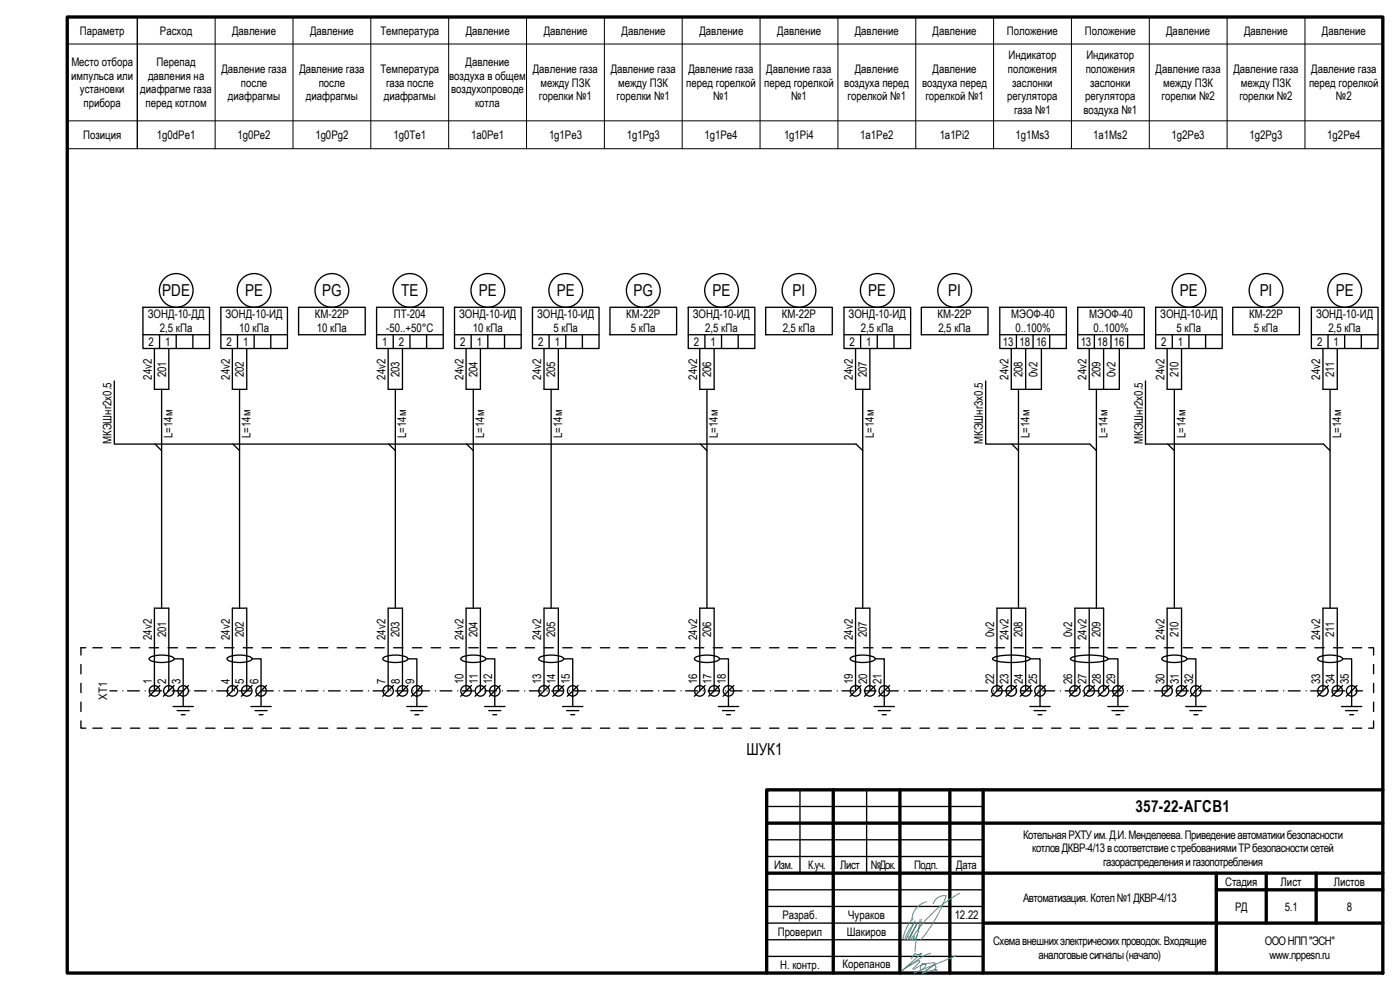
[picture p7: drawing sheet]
<svg xmlns="http://www.w3.org/2000/svg" width="420mm" height="297mm" viewBox="0 0 420 297" stroke-linecap="round" stroke-linejoin="round" font-family="sans-serif">
<g fill="none" stroke="#000" stroke-width=".4">
<path d="M42.9 92.2h20v12.4h-20zM66.3 92.2h20v12.4h-20zM89.6 92.2h20v8.2h-20zM113 92.2h20v12.4h-20zM136.4 92.2h20v12.4h-20zM159.8 92.2h20v12.4h-20zM183.1 92.2h20v8.2h-20zM206.6 92.2h19.9v12.4h-19.9zM229.8 92.2h20v8.2h-20zM253.3 92.2h20v12.4h-20zM276.5 92.2h20v8.2h-20zM300 92.2h20v12.4h-20z"/>
<path d="M323.4 92.2h20v12.4h-20zM346.8 92.2h20v12.4h-20zM370 92.2h20v8.2h-20zM393.6 92.2h20v12.4h-20zM34.3 114.3v18.9h222.6l2 2M42.9 100.4h20M46.3 104.6v12.2h4.4v-12.2M47.9 100.4v4.2M48.5 116.8v65.7M52.9 100.4v4.2M57.9 100.4v4.2M66.3 100.4h20"/>
<path d="M69.7 104.6v12.2h4.4v-12.2M71.3 100.4v4.2M71.9 116.8v65.7M76.3 100.4v4.2M81.3 100.4v4.2M113 100.4h20M116.5 104.6v12.2h4.3v-12.2M118 100.4v4.2M118.6 116.8v65.7M123 100.4v4.2M128 100.4v4.2M136.4 100.4h20"/>
<path d="M139.9 104.6v12.2h4.3v-12.2M141.4 100.4v4.2M142 116.8v65.7M146.4 100.4v4.2M151.4 100.4v4.2M159.8 100.4h20M163.3 104.6v12.2h4.3v-12.2M164.8 100.4v4.2M165.4 116.8v65.7M169.8 100.4v4.2M174.8 100.4v4.2M206.6 100.4h19.9"/>
<path d="M210 104.6v12.2h4.3v-12.2M211.5 100.4v4.2M212.2 116.8v65.7M216.5 100.4v4.2M221.5 100.4v4.2M253.3 100.4h20M256.8 104.6v12.2h4.3v-12.2M258.3 100.4v4.2M258.9 116.8v65.7M263.3 100.4v4.2M268.3 100.4v4.2M295.8 114.3v18.9h31.3l1.9 2"/>
<path d="M300 100.4h20M303.5 104.6v12.2h9v-12.2M305 100.4v4.2M305.7 116.8v65.7M307.8 104.6v12.2M310 100.4v4.2M315 100.4v4.2M323.4 100.4h20M326.9 104.6v12.2h9v-12.2M328.4 100.4v4.2M329 116.8v65.7M331.2 104.6v12.2"/>
<path d="M333.4 100.4v4.2M338.4 100.4v4.2M343.8 114.3v18.9h53.4l2 2M346.8 100.4h20M350.3 104.6v12.2h4.3v-12.2M351.8 100.4v4.2M352.4 116.8v65.7M356.8 100.4v4.2M361.8 100.4v4.2M393.6 100.4h20M397 104.6v12.2h4.3v-12.2M398.6 100.4v4.2"/>
<path d="M399.2 116.8v65.7M403.6 100.4v4.2M408.5 100.4v4.2M46.5 133.2l2 2M69.9 133.2l2 2M116.7 133.2l1.9 2M140 133.2l2 2M210.2 133.2l2 2M303.7 133.2l2 2M350.5 133.2l1.9 2M24.3 199.4v2.8M25.7 194.4h-1.4v2.2"/>
<path d="M27.9 194.4h2.8M33.5 194.4h2.8M39.1 194.4h2.9M44.8 194.4h2.8M44.8 197.4a8.2 8.2 0 0 1 7.4 0l.1 .3a5.2 5.2 0 0 1-4.7 1l-1.5-.2a1.14 1.14 0 0 1-1.3-1.1zM50.4 194.4h2.8M52.3 197.7h2.7v14.3M56.1 194.4h2.8M61.7 194.4h2.8M67.3 194.4h2.9M68.2 197.4a8.2 8.2 0 0 1 7.4 0l.1 .3a5.2 5.2 0 0 1-4.7 1l-1.5-.2a1.14 1.14 0 0 1-1.3-1.1zM73 194.4h2.8"/>
<path d="M75.7 197.7h2.6v14.3M78.6 194.4h2.9M84.3 194.4h2.8M89.9 194.4h2.8M95.6 194.4h2.8M101.2 194.4h2.8M106.8 194.4h2.9M112.5 194.4h2.8M115 197.4a8.2 8.2 0 0 1 7.3 0l.1 .3a5.2 5.2 0 0 1-4.6 1l-1.5-.2a1.14 1.14 0 0 1-1.3-1.1zM118.1 194.4h2.8M122.4 197.7h2.7v14.3M123.8 194.4h2.8"/>
<path d="M129.4 194.4h2.8M135.1 194.4h2.8M138.4 197.4a8.2 8.2 0 0 1 7.3 0l.1 .3a5.1 5.1 0 0 1-4.6 1l-1.5-.2a1.14 1.14 0 0 1-1.3-1.1zM140.7 194.4h2.8M145.8 197.7h2.7v14.3M146.3 194.4h2.9M152 194.4h2.8M157.6 194.4h2.8M161.8 197.4a8.2 8.2 0 0 1 7.3 0l.1 .3a3.2 3.2 0 0 1-2.9 1 5.1 5.1 0 0 1-4.6-1zM163.3 194.4h2.8M168.9 194.4h2.8M169.2 197.7h2.7v14.3"/>
<path d="M174.6 194.4h2.8M180.2 194.4h2.8M185.8 194.4h2.8M191.5 194.4h2.8M197.1 194.4h2.8M202.7 194.4h2.9M208.4 194.4h2.8M208.5 197.4a8.2 8.2 0 0 1 7.3 0l.1 .3a5.2 5.2 0 0 1-4.6 1l-1.5-.2a1.14 1.14 0 0 1-1.3-1.1zM214 194.4h2.9M215.9 197.7h2.7v14.3M219.7 194.4h2.8M225.3 194.4h2.8"/>
<path d="M231 194.4h2.8M236.6 194.4h2.8M242.2 194.4h2.9M247.9 194.4h2.8M253.5 194.4h2.8M255.3 197.4a8.2 8.2 0 0 1 7.3 0l.1 .3a5.1 5.1 0 0 1-4.6 1l-1.5-.2a1.14 1.14 0 0 1-1.3-1.1zM259.2 194.4h2.8M262.7 197.7h2.7v14.3M264.8 194.4h2.8M270.5 194.4h2.8M276.1 194.4h2.8M281.7 194.4h2.9"/>
<path d="M287.4 194.4h2.8M293 194.4h2.8M298 197.5a17.5 17.5 0 0 1 11 0v.4a17.7 17.7 0 0 1-11 0zM298.7 194.4h2.8M303.5 182.5v24.8M304.3 194.4h2.8M309.1 197.7h3v14.3M310 194.4h2.8M315.6 194.4h2.8M321.2 194.4h2.9M321.4 197.5a17.4 17.4 0 0 1 11 0v.4a17.7 17.7 0 0 1-11 0zM326.9 194.4h2.8"/>
<path d="M326.9 182.5v24.8M332.5 197.7h3v14.3M332.5 194.4h2.8M338.1 194.4h2.9M343.8 194.4h2.8M348.8 197.4a8.2 8.2 0 0 1 7.3 0l.1 .3a5.2 5.2 0 0 1-4.6 1l-1.5-.2a1.14 1.14 0 0 1-1.3-1.1zM349.4 194.4h2.9M355.1 194.4h2.8M356.2 197.7h2.7v14.3M360.7 194.4h2.8M366.4 194.4h2.8M372 194.4h2.8"/>
<path d="M377.6 194.4h2.9M383.3 194.4h2.8M388.9 194.4h2.8M394.6 194.4h2.8M395.5 197.4a8.2 8.2 0 0 1 7.3 0l.1 .3a3.2 3.2 0 0 1-2.9 1 5.1 5.1 0 0 1-4.6-1zM400.2 194.4h2.8M402.9 197.7h2.7v14.3M405.9 194.4h2.8M410.8 194.4h1.4v2.2M412.2 199.4v2.8M24.3 216.3v2.2h1.4M24.3 205v2.8"/>
<path d="M24.3 210.7v2.8M27.9 218.5h2.8M33 207.3h2.1M33.5 218.5h2.8M36.9 207.3h.1M38.3 207.3h3.5M39.1 218.5h2.9M43.6 207.3h.1M44.8 218.5h2.8M45 207.3h3.5M46.3 207.3v-24.8h4.4v24.8M48 205.7l-3.3 3.2"/>
<path d="M50.3 207.3h.1M50.4 218.5h2.8M51.7 207.3h3.5M51.9 212h6.1M52.3 205.7l-3.3 3.2M53.2 213.2h3.6M54.4 214.4h1.2M56.1 218.5h2.8M56.6 205.7l-3.3 3.2M57 207.3h.1M58.4 207.3h3.5M61.7 218.5h2.8"/>
<path d="M63.7 207.3h.1M65.1 207.3h3.5M67.3 218.5h2.9M69.7 207.3v-24.8h4.4v24.8M70.4 207.3h.1M71.3 205.7l-3.2 3.2M71.8 207.3h3.5M73 218.5h2.8M75.3 212h6.1M75.7 205.7l-3.3 3.2M76.5 213.2h3.7M77.1 207.3h.1"/>
<path d="M77.8 214.4h1.1M78.5 207.3h3.5M78.6 218.5h2.9M80 205.7l-3.3 3.2M83.8 207.3h.1M84.3 218.5h2.8M85.2 207.3h3.5M89.9 218.5h2.8M90.5 207.3h.1M91.9 207.3h3.5M95.6 218.5h2.8M97.2 207.3h.1"/>
<path d="M98.6 207.3h3.5M101.2 218.5h2.8M103.9 207.3h.1M105.3 207.3h3.5M106.8 218.5h2.9M110.6 207.3h.1M112 207.3h3.5M112.5 218.5h2.8M116.5 207.3v-24.8h4.3v24.8M117.3 207.3h.1M118.1 205.7l-3.2 3.2M118.1 218.5h2.8"/>
<path d="M118.7 207.3h3.5M122.1 212h6.1M122.4 205.7l-3.2 3.2M123.3 213.2h3.6M123.8 218.5h2.8M124 207.3h.1M124.5 214.4h1.2M125.4 207.3h3.5M126.7 205.7l-3.2 3.2M129.4 218.5h2.8M130.7 207.3h.1M132.1 207.3h3.5"/>
<path d="M135.1 218.5h2.8M137.4 207.3h.1M138.8 207.3h3.5M139.9 207.3v-24.8h4.3v24.8M140.7 218.5h2.8M141.5 205.7l-3.3 3.2M144.1 207.3h.1M145.4 212h6.1M145.5 207.3h3.5M145.8 205.7l-3.2 3.2M146.3 218.5h2.9M146.7 213.2h3.6"/>
<path d="M147.9 214.4h1.2M150.1 205.7l-3.2 3.2M150.8 207.3h.1M152 218.5h2.8M152.2 207.3h3.5M157.5 207.3h.1M157.6 218.5h2.8M158.9 207.3h3.5M163.3 218.5h2.8M163.3 207.3v-24.8h4.3v24.8M164.2 207.3h.1M164.9 205.7l-3.3 3.2"/>
<path d="M165.6 207.3h3.5M168.8 212h6.1M168.9 218.5h2.8M169.2 205.7l-3.3 3.2M170.1 213.2h3.6M170.9 207.3h.1M171.3 214.4h1.2M172.3 207.3h3.5M173.5 205.7l-3.2 3.2M174.6 218.5h2.8M177.6 207.3h.1M179 207.3h3.5"/>
<path d="M180.2 218.5h2.8M184.3 207.3h.1M185.7 207.3h3.5M185.8 218.5h2.8M191 207.3h.1M191.5 218.5h2.8M192.4 207.3h3.5M197.1 218.5h2.8M197.7 207.3h.1M199.1 207.3h3.5M202.7 218.5h2.9M204.4 207.3h.1"/>
<path d="M205.8 207.3h3.5M208.4 218.5h2.8M210 207.3v-24.8h4.3v24.8M211.1 207.3h.1M211.6 205.7l-3.2 3.2M212.5 207.3h3.5M214 218.5h2.9M215.6 212h6.1M215.9 205.7l-3.2 3.2M216.8 213.2h3.6M217.8 207.3h.1M218 214.4h1.2"/>
<path d="M219.2 207.3h3.5M219.7 218.5h2.8M220.2 205.7l-3.2 3.2M224.5 207.3h.1M225.3 218.5h2.8M225.9 207.3h3.5M231 218.5h2.8M231.2 207.3h.1M232.6 207.3h3.5M236.6 218.5h2.8M237.9 207.3h.1M239.3 207.3h3.5"/>
<path d="M242.2 218.5h2.9M244.6 207.3h.1M246 207.3h3.5M247.9 218.5h2.8M251.3 207.3h.1M252.7 207.3h3.5M253.5 218.5h2.8M256.8 207.3v-24.8h4.3v24.8M258 207.3h.1M258.4 205.7l-3.3 3.2M259.2 218.5h2.8M259.4 207.3h3.5"/>
<path d="M262.3 212h6.1M262.7 205.7l-3.3 3.2M263.6 213.2h3.6M264.7 207.3h.1M264.8 214.4h1.2M264.8 218.5h2.8M266.1 207.3h3.5M267 205.7l-3.3 3.2M270.5 218.5h2.8M271.4 207.3h.1M272.8 207.3h3.5M276.1 218.5h2.8"/>
<path d="M278.1 207.3h.1M279.5 207.3h3.5M281.7 218.5h2.9M284.8 207.3h.1M286.2 207.3h3.5M287.4 218.5h2.8M291.5 207.3h.1M292.9 207.3h3.5M293 218.5h2.8M298.2 207.3h.1M298.7 218.5h2.8M299.2 207.3v-24.8h8.6v24.8"/>
<path d="M299.6 207.3h3.5M300.8 205.7l-3.2 3.2M304.3 218.5h2.8M304.9 207.3h.1M305.1 205.7l-3.2 3.2M306.3 207.3h3.5M309.1 212h6.1M309.4 205.7l-3.2 3.2M310 218.5h2.8M310.3 213.2h3.6M311.5 214.4h1.2M311.6 207.3h.1"/>
<path d="M313 207.3h3.5M313.7 205.7l-3.2 3.2M315.6 218.5h2.8M318.3 207.3h.1M319.7 207.3h3.5M321.2 218.5h2.9M322.6 207.3v-24.8h8.6v24.8M324.2 205.7l-3.2 3.2M325 207.3h.1M326.4 207.3h3.5M326.9 218.5h2.8M328.5 205.7l-3.2 3.2"/>
<path d="M331.6 207.3h.1M332.5 212h6M332.5 218.5h2.8M332.8 205.7l-3.2 3.2M333.1 207.3h3.5M333.7 213.2h3.6M334.9 214.4h1.2M337.1 205.7l-3.2 3.2M338.1 218.5h2.9M338.4 207.3h.1M339.8 207.3h3.5M343.8 218.5h2.8"/>
<path d="M345 207.3h.1M346.5 207.3h3.5M349.4 218.5h2.9M350.3 207.3v-24.8h4.3v24.8M351.8 207.3h.1M351.9 205.7l-3.3 3.2M353.2 207.3h3.5M355.1 218.5h2.8M355.8 212h6.1M356.2 205.7l-3.2 3.2M357.1 213.2h3.6M358.3 214.4h1.2"/>
<path d="M358.4 207.3h.1M359.9 207.3h3.5M360.5 205.7l-3.2 3.2M360.7 218.5h2.8M365.2 207.3h.1M366.4 218.5h2.8M366.6 207.3h3.5M371.8 207.3h.1M372 218.5h2.8M373.3 207.3h3.5M377.6 218.5h2.9M378.6 207.3h.1"/>
<path d="M380 207.3h3.5M383.3 218.5h2.8M385.2 207.3h.1M386.7 207.3h3.5M388.9 218.5h2.8M392 207.3h.1M393.4 207.3h3.5M394.6 218.5h2.8M397 207.3v-24.8h4.3v24.8M398.6 205.7l-3.2 3.2M398.6 207.3h.1M400.1 207.3h3.5"/>
<path d="M400.2 218.5h2.8M402.6 212h6.1M402.9 205.7l-3.2 3.2M403.8 213.2h3.7M405.1 214.4h1.1M405.4 207.3h.1M405.9 218.5h2.8M406.8 207.3h2.1M407.3 205.7l-3.3 3.2M412.2 216.3v2.2h-1.4M412.2 205v2.8M412.2 210.7v2.8"/>
<path d="M240.1 237v25M250.1 237v55M260.1 237v25M270.1 237v55M285.1 237v55M295.1 237v55M415 237h-184.9v55M230.1 247h184.9M230.1 242h65M230.1 252h65M230.1 257h65M230.1 262h184.9"/>
<path d="M230.1 267h65M230.1 272h65M365 262v30M365 267h50M380 262v15M395 262v15M415 277h-184.9M230.1 287h65M230.1 282h65"/>
<circle cx="52.9" cy="87.1" r="5.1"/>
<circle cx="76.3" cy="87.1" r="5.1"/>
<circle cx="99.6" cy="87.1" r="5.1"/>
<circle cx="123" cy="87.1" r="5.1"/>
<circle cx="146.4" cy="87.1" r="5.1"/>
<circle cx="169.8" cy="87.1" r="5.1"/>
<circle cx="193.1" cy="87.1" r="5.1"/>
<circle cx="216.5" cy="87.1" r="5.1"/>
<circle cx="239.8" cy="87.1" r="5.1"/>
<circle cx="263.3" cy="87.1" r="5.1"/>
<circle cx="286.5" cy="87.1" r="5.1"/>
<circle cx="356.8" cy="87.1" r="5.1"/>
<circle cx="380" cy="87.1" r="5.1"/>
<circle cx="403.6" cy="87.1" r="5.1"/>
<circle cx="46.4" cy="207.3" r="1.58"/>
<circle cx="50.7" cy="207.3" r="1.57"/>
<circle cx="55" cy="207.3" r="1.58"/>
<circle cx="69.7" cy="207.3" r="1.58"/>
<circle cx="74" cy="207.3" r="1.57"/>
<circle cx="78.4" cy="207.3" r="1.58"/>
<circle cx="116.5" cy="207.3" r="1.57"/>
<circle cx="120.8" cy="207.3" r="1.58"/>
<circle cx="125.1" cy="207.3" r="1.57"/>
<circle cx="139.9" cy="207.3" r="1.57"/>
<circle cx="144.2" cy="207.3" r="1.58"/>
<circle cx="148.5" cy="207.3" r="1.57"/>
<circle cx="163.3" cy="207.3" r="1.57"/>
<circle cx="167.6" cy="207.3" r="1.58"/>
<circle cx="171.9" cy="207.3" r="1.57"/>
<circle cx="210" cy="207.3" r="1.58"/>
<circle cx="214.3" cy="207.3" r="1.57"/>
<circle cx="218.6" cy="207.3" r="1.58"/>
<circle cx="256.8" cy="207.3" r="1.57"/>
<circle cx="261.1" cy="207.3" r="1.58"/>
<circle cx="265.4" cy="207.3" r="1.57"/>
<circle cx="299.2" cy="207.3" r="1.57"/>
<circle cx="303.5" cy="207.3" r="1.58"/>
<circle cx="307.8" cy="207.3" r="1.57"/>
<circle cx="312.1" cy="207.3" r="1.58"/>
<circle cx="322.6" cy="207.3" r="1.57"/>
<circle cx="326.9" cy="207.3" r="1.58"/>
<circle cx="331.2" cy="207.3" r="1.57"/>
<circle cx="335.5" cy="207.3" r="1.58"/>
<circle cx="350.3" cy="207.3" r="1.57"/>
<circle cx="354.6" cy="207.3" r="1.57"/>
<circle cx="358.9" cy="207.3" r="1.58"/>
<circle cx="397" cy="207.3" r="1.57"/>
<circle cx="401.3" cy="207.3" r="1.58"/>
<circle cx="405.6" cy="207.3" r="1.57"/>
</g>
<g fill="none" stroke="#000" stroke-width=".3">
<path d="M20.2 13.2h394.8M41.2 5.1v39.5M64.6 5.1v39.5M87.9 5.1v39.5M111.3 5.1v39.5M134.7 5.1v39.5M158 5.1v39.5M181.4 5.1v39.5M204.7 5.1v39.5M228.1 5.1v39.5M251.5 5.1v39.5M274.8 5.1v39.5"/>
<path d="M298.2 5.1v39.5M321.6 5.1v39.5M344.9 5.1v39.5M368.3 5.1v39.5M391.6 5.1v39.5M20.2 36.3h394.8M20.2 44.6h394.8"/>
</g>
<g fill="none" stroke="#3dad99" stroke-width=".3">
<path d="M274 275.5a13 13 0 0 0-3 6.4M274.2 277.2a15 15 0 0 0-2.7 4.8M274.6 276.3l-2.7 5.6M275.6 279.6l-.7 2.9-.3 3M276.1 275.9l-.5 3.7M276.5 275.8l-.9 3.8M278.2 270.6a5.6 5.6 0 0 0-4.5 5.5M280.1 271.1a3.5 3.5 0 0 1 3.9-2.3 42.7 42.7 0 0 1-7.7 13.2M288 268a38.6 38.6 0 0 0-13.8 12.8M271.9 290.3l4-2.1 .1 .4-2 2.2h.3l2.1-1.3-.2 1 .1 .3 .3 .1 .8-.5a.66 .66 0 0 0 .4-1 .66 .66 0 0 0-1.1 0l3.4-.5h.5v.3l-3.7 2.8M272.2 281l.5 .1 .2 .6M272.9 281.9l2.3-4.7-2.8 4.8"/>
<path d="M273.6 281.6l-.2 .4M274 280.8a.64 .64 0 0 1 .2 .7 .64 .64 0 0 1-.6 .4zM274.1 281.6l-.7 .4M274.3 281l-.1 1.1M275.3 280.4l-.7 1.7M277 292l3.2-2.3a.46 .46 0 0 1 .5 0 .46 .46 0 0 1 .2 .6l-.3 .6 .3 .4a.26 .26 0 0 0 .3-.3 .26 .26 0 0 0-.4-.2l-4 1.2M279.3 286.2l-1.9 .5-6.5 4.4 5.7-5.1a1.59 1.59 0 0 1-2 .1l-1.2 1.6M287 286.8l-12.8 5.2"/>
</g>
<g fill="none" stroke="#000" stroke-width="1">
<path d="M20.2 5.1h394.8v286.9h-394.8zM250.1 237v55M270.1 237v55M285.1 237v55M295.1 237v55M415 237h-184.9v55M230.1 247h184.9M230.1 262h184.9M295.1 277h119.9M365 262v30M365 267h50M380 262v15"/>
<path d="M395 262v15"/>
</g>
<g font-size="4.9">
<text x="48.7" y="88.9">PDE</text>
<text x="73.6" y="88.9">PE</text>
<text x="96.7" y="88.9">PG</text>
<text x="120.4" y="88.9">TE</text>
<text x="143.7" y="88.9">PE</text>
<text x="167.1" y="88.9">PE</text>
<text x="190.1" y="88.9">PG</text>
<text x="213.8" y="88.9">PE</text>
<text x="237.9" y="88.9">PI</text>
<text x="260.6" y="88.9">PE</text>
<text x="284.6" y="88.9">PI</text>
<text x="354.1" y="88.9">PE</text>
<text x="378" y="88.9">PI</text>
<text x="400.9" y="88.9">PE</text>
<text x="224" y="226.4">ШУК1</text>
<text x="340.8" y="243.7">357-22-АГСВ1</text>
</g>
<g font-size="3.5">
<text x="24" y="10.4">Параметр</text>
<text x="48" y="10.4">Расход</text>
<text x="69.7" y="10.4">Давление</text>
<text x="93" y="10.4">Давление</text>
<text x="114.2" y="10.4">Температура</text>
<text x="139.8" y="10.4">Давление</text>
<text x="163.2" y="10.4">Давление</text>
<text x="186.6" y="10.4">Давление</text>
<text x="209.9" y="10.4">Давление</text>
<text x="233.3" y="10.4">Давление</text>
<text x="256.5" y="10.4">Давление</text>
<text x="279.9" y="10.4">Давление</text>
<text x="302.2" y="10.4">Положение</text>
<text x="325.5" y="10.4">Положение</text>
<text x="350" y="10.4">Давление</text>
<text x="373.3" y="10.4">Давление</text>
<text x="396.7" y="10.4">Давление</text>
<text x="302.7" y="17.7">Индикатор</text>
<text x="326" y="17.7">Индикатор</text>
<text x="21.4" y="23.9">импульса или</text>
<text x="21.4" y="19.8">Место отбора</text>
<text x="44.4" y="23.9">давления на</text>
<text x="47" y="19.8">Перепад</text>
<text x="66.5" y="21.9">Давление газа</text>
<text x="89.8" y="21.9">Давление газа</text>
<text x="114.2" y="21.9">Температура</text>
<text x="134.8" y="23.9">воздуха в общем</text>
<text x="139.7" y="19.8">Давление</text>
<text x="159.9" y="21.9">Давление газа</text>
<text x="183.3" y="21.9">Давление газа</text>
<text x="206.6" y="21.9">Давление газа</text>
<text x="230" y="21.9">Давление газа</text>
<text x="256.5" y="21.9">Давление</text>
<text x="279.9" y="21.9">Давление</text>
<text x="302.5" y="21.9">положения</text>
<text x="325.8" y="21.9">положения</text>
<text x="346.8" y="21.9">Давление газа</text>
<text x="370.2" y="21.9">Давление газа</text>
<text x="393.5" y="21.9">Давление газа</text>
<text x="24" y="28">установки</text>
<text x="42.1" y="28">диафрагме газа</text>
<text x="72.3" y="26">после</text>
<text x="95.7" y="26">после</text>
<text x="115.9" y="26">газа после</text>
<text x="135.4" y="28">воздухопроводе</text>
<text x="162.2" y="26">между ПЗК</text>
<text x="185.6" y="26">между ПЗК</text>
<text x="206" y="26">перед горелкой</text>
<text x="229.3" y="26">перед горелкой</text>
<text x="253.4" y="26">воздуха перед</text>
<text x="276.7" y="26">воздуха перед</text>
<text x="303.8" y="26">заслонки</text>
<text x="327.1" y="26">заслонки</text>
<text x="349.1" y="26">между ПЗК</text>
<text x="372.4" y="26">между ПЗК</text>
<text x="392.9" y="26">перед горелкой</text>
<text x="25.1" y="32.2">прибора</text>
<text x="43.7" y="32.2">перед котлом</text>
<text x="68.4" y="30.1">диафрагмы</text>
<text x="91.8" y="30.1">диафрагмы</text>
<text x="115.2" y="30.1">диафрагмы</text>
<text x="142.6" y="32.2">котла</text>
<text x="161.7" y="30.1">горелки №1</text>
<text x="185.1" y="30.1">горелки №1</text>
<text x="214.1" y="30.1">№1</text>
<text x="237.4" y="30.1">№1</text>
<text x="254.4" y="30.1">горелкой №1</text>
<text x="277.7" y="30.1">горелкой №1</text>
<text x="302.3" y="30.1">регулятора</text>
<text x="304.3" y="34.2">газа №1</text>
<text x="325.1" y="34.2">воздуха №1</text>
<text x="325.7" y="30.1">регулятора</text>
<text x="348.6" y="30.1">горелки №2</text>
<text x="372" y="30.1">горелки №2</text>
<text x="400.9" y="30.1">№2</text>
<text x="24.9" y="41.7">Позиция</text>
<text x="47.1" y="41.7">1g0dPe1</text>
<text x="71.3" y="41.7">1g0Pe2</text>
<text x="94.6" y="41.7">1g0Pg2</text>
<text x="118.1" y="41.7">1g0Te1</text>
<text x="141.4" y="41.7">1a0Pe1</text>
<text x="164.8" y="41.7">1g1Pe3</text>
<text x="188.1" y="41.7">1g1Pg3</text>
<text x="211.5" y="41.7">1g1Pe4</text>
<text x="235.3" y="41.7">1g1Pi4</text>
<text x="258.2" y="41.7">1a1Pe2</text>
<text x="282" y="41.7">1a1Pi2</text>
<text x="304.7" y="41.7">1g1Ms3</text>
<text x="328.1" y="41.7">1a1Ms2</text>
<text x="351.6" y="41.7">1g2Pe3</text>
<text x="375" y="41.7">1g2Pg3</text>
<text x="398.3" y="41.7">1g2Pe4</text>
<text x="44.3" y="95.5">ЗОНД-10-ДД</text>
<text x="67.7" y="95.5">ЗОНД-10-ИД</text>
<text x="94.5" y="95.5">КМ-22Р</text>
<text x="118.2" y="95.5">ПТ-204</text>
<text x="137.8" y="95.5">ЗОНД-10-ИД</text>
<text x="161.2" y="95.5">ЗОНД-10-ИД</text>
<text x="187.9" y="95.5">КМ-22Р</text>
<text x="207.9" y="95.5">ЗОНД-10-ИД</text>
<text x="234.7" y="95.5">КМ-22Р</text>
<text x="254.7" y="95.5">ЗОНД-10-ИД</text>
<text x="281.4" y="95.5">КМ-22Р</text>
<text x="303.5" y="95.5">МЭОФ-40</text>
<text x="326.9" y="95.5">МЭОФ-40</text>
<text x="348.2" y="95.5">ЗОНД-10-ИД</text>
<text x="374.9" y="95.5">КМ-22Р</text>
<text x="395" y="95.5">ЗОНД-10-ИД</text>
<text x="48" y="99.6">2,5 кПа</text>
<text x="71.8" y="99.6">10 кПа</text>
<text x="95.1" y="99.6">10 кПа</text>
<text x="115.9" y="99.6">-50..+50°С</text>
<text x="141.9" y="99.6">10 кПа</text>
<text x="166.1" y="99.6">5 кПа</text>
<text x="189.4" y="99.6">5 кПа</text>
<text x="211.7" y="99.6">2,5 кПа</text>
<text x="234.9" y="99.6">2,5 кПа</text>
<text x="258.4" y="99.6">2,5 кПа</text>
<text x="281.6" y="99.6">2,5 кПа</text>
<text x="304.8" y="99.6">0..100%</text>
<text x="328.2" y="99.6">0..100%</text>
<text x="353.1" y="99.6">5 кПа</text>
<text x="376.3" y="99.6">5 кПа</text>
<text x="398.7" y="99.6">2,5 кПа</text>
<text x="44.6" y="103.7">2</text>
<text x="49.6" y="103.7">1</text>
<text x="68" y="103.7">2</text>
<text x="73" y="103.7">1</text>
<text x="114.7" y="103.7">1</text>
<text x="119.7" y="103.7">2</text>
<text x="138.1" y="103.7">2</text>
<text x="143.1" y="103.7">1</text>
<text x="161.5" y="103.7">2</text>
<text x="166.5" y="103.7">1</text>
<text x="208.2" y="103.7">2</text>
<text x="213.2" y="103.7">1</text>
<text x="255" y="103.7">2</text>
<text x="260" y="103.7">1</text>
<text x="300.9" y="103.7">13 18 16</text>
<text x="324.3" y="103.7">13 18 16</text>
<text x="348.5" y="103.7">2</text>
<text x="353.5" y="103.7">1</text>
<text x="395.3" y="103.7">2</text>
<text x="400.3" y="103.7">1</text>
<text x="45.5" y="113.9" transform="rotate(-90 45.5 113.9)">24v2</text>
<text x="49.8" y="113.2" transform="rotate(-90 49.8 113.2)">201</text>
<text x="68.9" y="113.9" transform="rotate(-90 68.9 113.9)">24v2</text>
<text x="73.1" y="113.2" transform="rotate(-90 73.1 113.2)">202</text>
<text x="115.7" y="113.9" transform="rotate(-90 115.7 113.9)">24v2</text>
<text x="119.9" y="113.2" transform="rotate(-90 119.9 113.2)">203</text>
<text x="139.1" y="113.9" transform="rotate(-90 139.1 113.9)">24v2</text>
<text x="143.3" y="113.2" transform="rotate(-90 143.3 113.2)">204</text>
<text x="162.4" y="113.9" transform="rotate(-90 162.4 113.9)">24v2</text>
<text x="166.7" y="113.2" transform="rotate(-90 166.7 113.2)">205</text>
<text x="209.2" y="113.9" transform="rotate(-90 209.2 113.9)">24v2</text>
<text x="213.4" y="113.2" transform="rotate(-90 213.4 113.2)">206</text>
<text x="255.9" y="113.9" transform="rotate(-90 255.9 113.9)">24v2</text>
<text x="260.1" y="113.2" transform="rotate(-90 260.1 113.2)">207</text>
<text x="302.7" y="113.9" transform="rotate(-90 302.7 113.9)">24v2</text>
<text x="306.9" y="113.2" transform="rotate(-90 306.9 113.2)">208</text>
<text x="311.4" y="113.1" transform="rotate(-90 311.4 113.1)">0v2</text>
<text x="326.1" y="113.9" transform="rotate(-90 326.1 113.9)">24v2</text>
<text x="330.3" y="113.2" transform="rotate(-90 330.3 113.2)">209</text>
<text x="334.8" y="113.1" transform="rotate(-90 334.8 113.1)">0v2</text>
<text x="349.5" y="113.9" transform="rotate(-90 349.5 113.9)">24v2</text>
<text x="353.7" y="113.2" transform="rotate(-90 353.7 113.2)">210</text>
<text x="396.2" y="113.9" transform="rotate(-90 396.2 113.9)">24v2</text>
<text x="400.4" y="113.2" transform="rotate(-90 400.4 113.2)">211</text>
<text x="51.8" y="131.4" transform="rotate(-90 51.8 131.4)">L=14м</text>
<text x="75.2" y="131.4" transform="rotate(-90 75.2 131.4)">L=14м</text>
<text x="121.9" y="131.4" transform="rotate(-90 121.9 131.4)">L=14м</text>
<text x="145.3" y="131.4" transform="rotate(-90 145.3 131.4)">L=14м</text>
<text x="168.7" y="131.4" transform="rotate(-90 168.7 131.4)">L=14м</text>
<text x="215.5" y="131.4" transform="rotate(-90 215.5 131.4)">L=14м</text>
<text x="262.2" y="131.4" transform="rotate(-90 262.2 131.4)">L=14м</text>
<text x="309" y="131.4" transform="rotate(-90 309 131.4)">L=14м</text>
<text x="332.3" y="131.4" transform="rotate(-90 332.3 131.4)">L=14м</text>
<text x="355.7" y="131.4" transform="rotate(-90 355.7 131.4)">L=14м</text>
<text x="402.5" y="131.4" transform="rotate(-90 402.5 131.4)">L=14м</text>
<text x="33.5" y="133.2" transform="rotate(-90 33.5 133.2)">МКЭШнг2х0.5</text>
<text x="295" y="133.2" transform="rotate(-90 295 133.2)">МКЭШнг3х0.5</text>
<text x="343" y="133.2" transform="rotate(-90 343 133.2)">МКЭШнг2х0.5</text>
<text x="45.5" y="192" transform="rotate(-90 45.5 192)">24v2</text>
<text x="49.8" y="191.2" transform="rotate(-90 49.8 191.2)">201</text>
<text x="68.9" y="192" transform="rotate(-90 68.9 192)">24v2</text>
<text x="73.1" y="191.2" transform="rotate(-90 73.1 191.2)">202</text>
<text x="115.7" y="192" transform="rotate(-90 115.7 192)">24v2</text>
<text x="119.9" y="191.2" transform="rotate(-90 119.9 191.2)">203</text>
<text x="139.1" y="192" transform="rotate(-90 139.1 192)">24v2</text>
<text x="143.3" y="191.2" transform="rotate(-90 143.3 191.2)">204</text>
<text x="162.4" y="192" transform="rotate(-90 162.4 192)">24v2</text>
<text x="166.7" y="191.2" transform="rotate(-90 166.7 191.2)">205</text>
<text x="209.2" y="192" transform="rotate(-90 209.2 192)">24v2</text>
<text x="213.4" y="191.2" transform="rotate(-90 213.4 191.2)">206</text>
<text x="255.9" y="192" transform="rotate(-90 255.9 192)">24v2</text>
<text x="260.2" y="191.2" transform="rotate(-90 260.2 191.2)">207</text>
<text x="298.4" y="191.2" transform="rotate(-90 298.4 191.2)">0v2</text>
<text x="302.7" y="192" transform="rotate(-90 302.7 192)">24v2</text>
<text x="306.9" y="191.2" transform="rotate(-90 306.9 191.2)">208</text>
<text x="321.8" y="191.2" transform="rotate(-90 321.8 191.2)">0v2</text>
<text x="326.1" y="192" transform="rotate(-90 326.1 192)">24v2</text>
<text x="330.3" y="191.2" transform="rotate(-90 330.3 191.2)">209</text>
<text x="349.5" y="192" transform="rotate(-90 349.5 192)">24v2</text>
<text x="353.7" y="191.2" transform="rotate(-90 353.7 191.2)">210</text>
<text x="396.2" y="192" transform="rotate(-90 396.2 192)">24v2</text>
<text x="400.4" y="191.2" transform="rotate(-90 400.4 191.2)">211</text>
<text x="32.2" y="209.9" transform="rotate(-90 32.2 209.9)">XT1</text>
<text x="45.5" y="205.3" transform="rotate(-90 45.5 205.3)">1</text>
<text x="49.8" y="205.3" transform="rotate(-90 49.8 205.3)">2</text>
<text x="54.2" y="205.3" transform="rotate(-90 54.2 205.3)">3</text>
<text x="68.9" y="205.3" transform="rotate(-90 68.9 205.3)">4</text>
<text x="73.2" y="205.3" transform="rotate(-90 73.2 205.3)">5</text>
<text x="77.5" y="205.3" transform="rotate(-90 77.5 205.3)">6</text>
<text x="115.7" y="205.3" transform="rotate(-90 115.7 205.3)">7</text>
<text x="120" y="205.3" transform="rotate(-90 120 205.3)">8</text>
<text x="124.3" y="205.3" transform="rotate(-90 124.3 205.3)">9</text>
<text x="139.1" y="205.3" transform="rotate(-90 139.1 205.3)">10</text>
<text x="143.4" y="205.3" transform="rotate(-90 143.4 205.3)">11</text>
<text x="147.7" y="205.3" transform="rotate(-90 147.7 205.3)">12</text>
<text x="162.4" y="205.3" transform="rotate(-90 162.4 205.3)">13</text>
<text x="166.8" y="205.3" transform="rotate(-90 166.8 205.3)">14</text>
<text x="171.1" y="205.3" transform="rotate(-90 171.1 205.3)">15</text>
<text x="209.2" y="205.3" transform="rotate(-90 209.2 205.3)">16</text>
<text x="213.5" y="205.3" transform="rotate(-90 213.5 205.3)">17</text>
<text x="217.8" y="205.3" transform="rotate(-90 217.8 205.3)">18</text>
<text x="255.9" y="205.3" transform="rotate(-90 255.9 205.3)">19</text>
<text x="260.3" y="205.3" transform="rotate(-90 260.3 205.3)">20</text>
<text x="264.6" y="205.3" transform="rotate(-90 264.6 205.3)">21</text>
<text x="298.4" y="205.3" transform="rotate(-90 298.4 205.3)">22</text>
<text x="302.7" y="205.3" transform="rotate(-90 302.7 205.3)">23</text>
<text x="307" y="205.3" transform="rotate(-90 307 205.3)">24</text>
<text x="311.3" y="205.3" transform="rotate(-90 311.3 205.3)">25</text>
<text x="321.8" y="205.3" transform="rotate(-90 321.8 205.3)">26</text>
<text x="326.1" y="205.3" transform="rotate(-90 326.1 205.3)">27</text>
<text x="330.4" y="205.3" transform="rotate(-90 330.4 205.3)">28</text>
<text x="334.7" y="205.3" transform="rotate(-90 334.7 205.3)">29</text>
<text x="349.5" y="205.3" transform="rotate(-90 349.5 205.3)">30</text>
<text x="353.8" y="205.3" transform="rotate(-90 353.8 205.3)">31</text>
<text x="358.1" y="205.3" transform="rotate(-90 358.1 205.3)">32</text>
<text x="396.2" y="205.3" transform="rotate(-90 396.2 205.3)">33</text>
<text x="400.5" y="205.3" transform="rotate(-90 400.5 205.3)">34</text>
<text x="404.8" y="205.3" transform="rotate(-90 404.8 205.3)">35</text>
<text x="307.1" y="251.6">КотельнаяРХТУим.Д.И.Менделеева.Приведениеавтоматикибезопасности</text>
<text x="309.8" y="255.7">котловДКВР-4/13всоответствиестребованиямиТРбезопасностисетей</text>
<text x="232.4" y="260.7">Изм.</text>
<text x="242.6" y="260.7">К.уч.</text>
<text x="252.2" y="260.7">Лист</text>
<text x="261.4" y="260.7">№Док.</text>
<text x="274.4" y="260.7">Подп.</text>
<text x="287" y="260.7">Дата</text>
<text x="331.1" y="259.8">газораспределенияигазопотребления</text>
<text x="367.7" y="265.7">Стадия</text>
<text x="384.3" y="265.7">Лист</text>
<text x="400.3" y="265.7">Листов</text>
<text x="234.8" y="275.8">Разраб.</text>
<text x="254.6" y="275.7">Чураков</text>
<text x="286.5" y="275.8">12.22</text>
<text x="307" y="270.7">Автоматизация. Котел№1ДКВР-4/13</text>
<text x="370.7" y="273.2">РД</text>
<text x="385.6" y="273.2">5.1</text>
<text x="404.2" y="273.2">8</text>
<text x="233.4" y="280.7">Проверил</text>
<text x="254.1" y="280.7">Шакиров</text>
<text x="298.1" y="283.6">Схемавнешнихэлектрическихпроводок.Входящие</text>
<text x="311.7" y="287.8">аналоговыесигналы(начало)</text>
<text x="379.5" y="283.6">ОООНПП&quot;ЭСН&quot;</text>
<text x="380.9" y="287.8">www.nppesn.ru</text>
<text x="234.1" y="290.6">Н. контр.</text>
<text x="252.9" y="290.6">Корепанов</text>
</g>
</svg>
